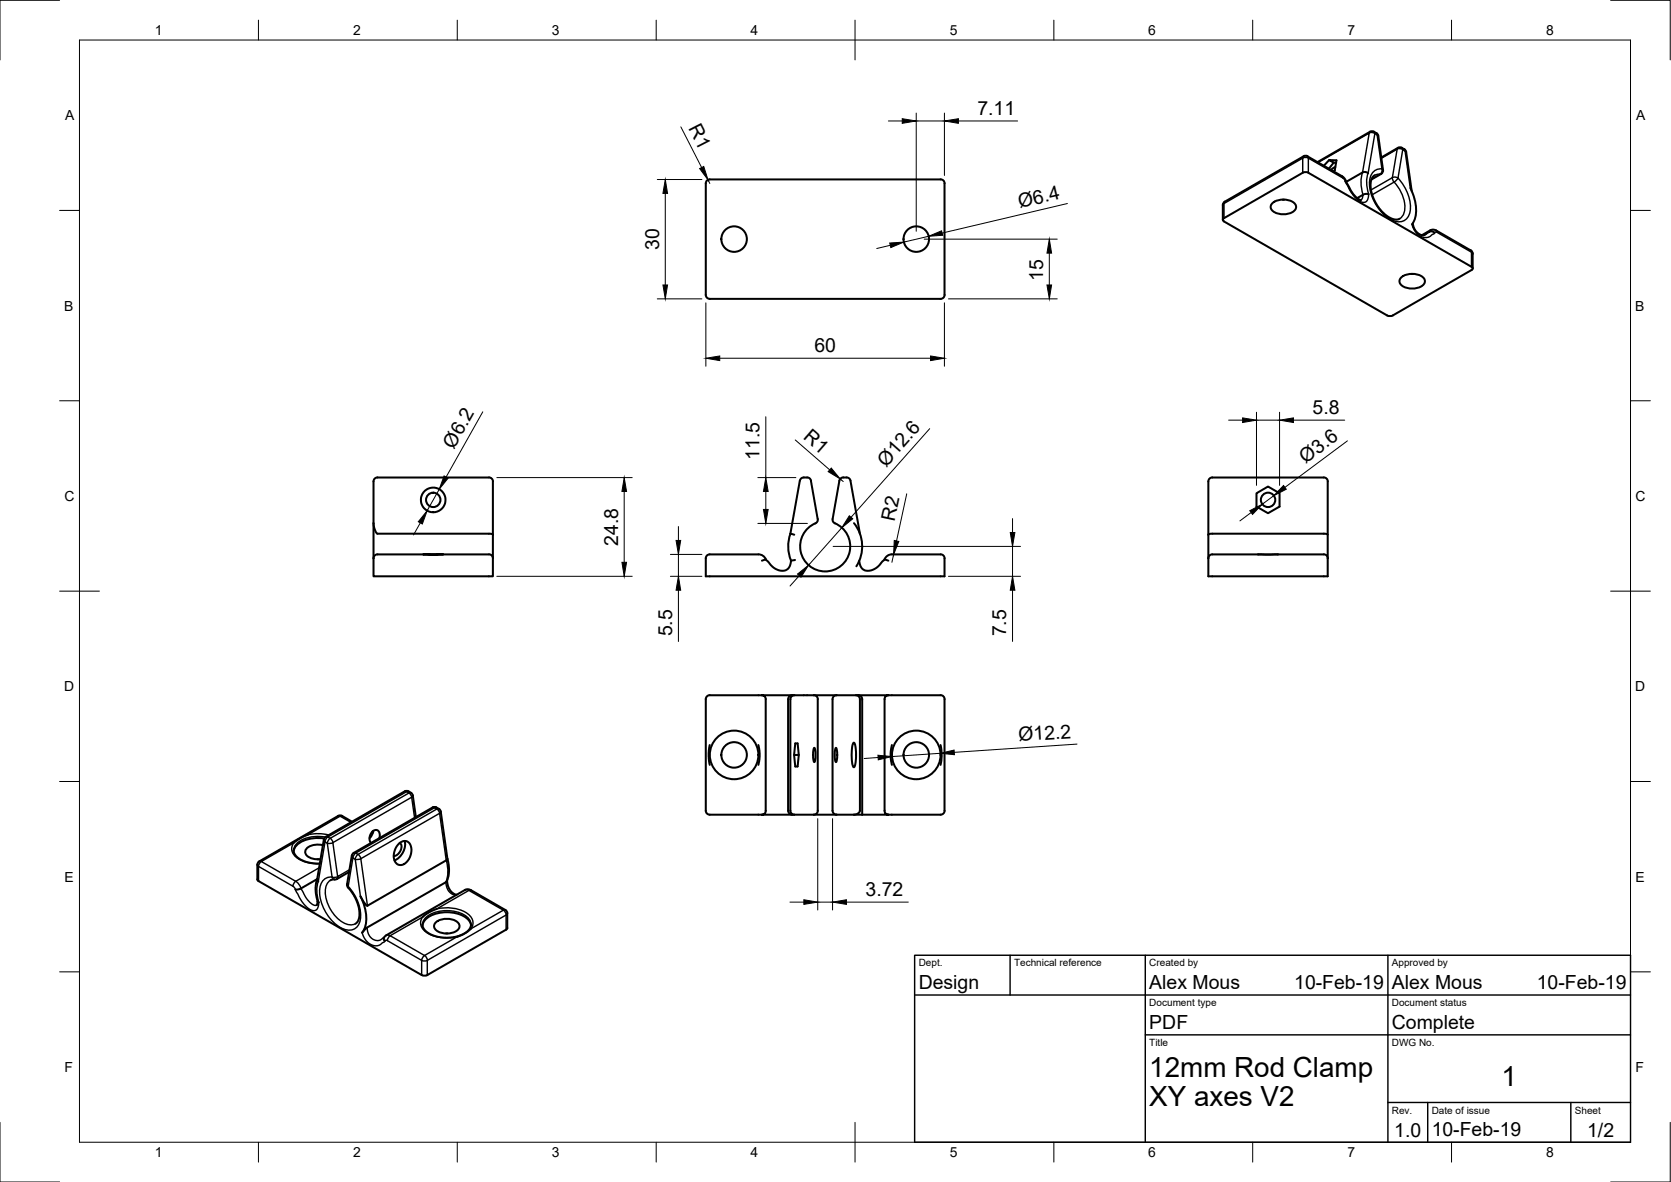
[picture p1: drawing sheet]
<svg xmlns="http://www.w3.org/2000/svg" width="420mm" height="297mm" viewBox="0 0 420 297" stroke-linecap="round" stroke-linejoin="round" font-family="sans-serif">
<!-- layer: Visible -->
<g fill="none" stroke="#000" stroke-width=".51">
<path d="M346.1 33.5l-.9-.5-.7 .1-13.2 7.6M346.1 33.4l.5 .8 1.1 8.5M352.5 37.2a1.39 1.39 0 0 1 1.1 1l1.4 9.9M352.5 37.1l-.5-.1-.5 .1-4.2 2.5M177.8 45.4l.7-.3h58a.97 .97 0 0 1 1 1v28a1.01 1.01 0 0 1-1 1h-58a1.01 1.01 0 0 1-1-1v-28zM320 51a4.4 4.4 0 0 1 5.7 .4 1.58 1.58 0 0 1-1.3 2.2 4.3 4.3 0 0 1-4.7-1 1.21 1.21 0 0 1 .3-1.6zM322.5 50.2h.4M327.6 43.4l-19.8 11.4-.3 .2v.4l41.6 24 1.1-.1 20-11.6v-.5l-.2-.2-41-23.6M327.6 43.4l.7-.2 .7 .2M334.1 42.4l1.2-1.5-1.1-.7 1.8 .1-.4 2.5-.3 .3M334.2 40.2l-1.3 1.4M335.3 40.9h.6"/>
<path d="M335.8 42l-1.1 .7M338.3 45.6l.2 .1M338.5 45.7l-.9-1.3-8.8-5.1-.8-.1-20.2 11.6-.3 .7v3.7M338.5 45.7l1.7 3 1.2 1.2 .8 .4M344 43.5a1.35 1.35 0 0 0-1.4-.2l-4.1 2.4M344.1 48.8h-1.1l-1.8 1M345.6 44.1l-.8 .9-.2 1.8 .5 2.4 .9 1.9 1.3 1.9 1.5 1.3 2 .9 1.1-.2M347.8 42.7l-.3 .8-2.7 1.6M354.6 47.3a10.2 10.2 0 0 1 .8 8.4l-.4 .7M355.2 56.1l.7 1.9 1 .9 1 .2 1.5-.8M357.6 59.1l2-1.2a1.48 1.48 0 0 1 1.5 0l8.7 5 .4 .4 .1 .5M358.8 58.6l-.9 .5"/>
<path d="M359.3 58.3a1.21 1.21 0 0 1 1.4 .2M359.3 58.3l-.1 .1M352.4 69.7a4.4 4.4 0 0 1 5.7 .4 1.58 1.58 0 0 1-1.3 2.1 4.3 4.3 0 0 1-4.8-.9 1.21 1.21 0 0 1 .4-1.6zM354.9 68.8h.4M370.3 63.8v3.7M93.9 131.5l.4 1.7 .6 .9h28.3l.7 .3M93.9 131.5v8.8M93.9 131.5v-10.5a.97 .97 0 0 1 1-1h28a1.01 1.01 0 0 1 1.1 1l-.1 13.4M106.4 139.3h5zM106.4 139.3h-11.5a1.01 1.01 0 0 0-1 1M111.4 139.3h11.5a1.01 1.01 0 0 1 1.1 1M123.9 134.4v10.4h-30v-4.5"/>
<path d="M198.8 134.1a9.3 9.3 0 0 0 .1 6.8M205 131.5a.95 .95 0 0 0 .6-1.1l-1.7-9.6a1.58 1.58 0 0 0-1.4-.9 1.58 1.58 0 0 0-1.4 .9l-2.4 13.3 1 .3M209.4 130.4a.98 .98 0 0 0 .6 1.1 6.3 6.3 0 0 1 2.5 9.7 6.3 6.3 0 0 1-10 0 6.3 6.3 0 0 1 2.5-9.7M209.4 130.4l1.6-9.6a1.55 1.55 0 0 1 1.4-.9 1.55 1.55 0 0 1 1.5 .9l2.3 13.3M214.7 131.5a9.3 9.3 0 0 1 .6 10.8M303.8 134.4l.7-.3 29 .1 .3 .2v5.9M303.8 134.4v5.9M303.8 134.4v-13.4a1.01 1.01 0 0 1 1-1h28a.97 .97 0 0 1 1.1 1l-.1 13.4M315.9 124l2.9-1.7 2.9 1.7v3.3l-2.9 1.7-2.9-1.7zM192.5 140.6l1.7 1.8 .7 .5a2.3 2.3 0 0 0 2.4 .5 2.3 2.3 0 0 0 1.5-1.9 .75 .75 0 0 1 1-.8h.1M192.5 140.6l-.9 .3M192.6 140.6a1.95 1.95 0 0 0-1.9-1.3h-12.2a1.01 1.01 0 0 0-1 1v4.5h60v-4.5a.97 .97 0 0 0-1-1h-12.2a1.93 1.93 0 0 0-1.9 1.3"/>
<path d="M222.4 140.6l1 .3M222.4 140.6l-1.6 1.8-.8 .5a2.3 2.3 0 0 1-2.3 .5 2.3 2.3 0 0 1-1.5-1.9l-.1-.6M303.8 140.3a.97 .97 0 0 1 1-1h28a.97 .97 0 0 1 1.1 1M303.8 140.3v4.5h30v-4.5M191.6 174.7h-13.1a1.01 1.01 0 0 0-1 1v28a1.01 1.01 0 0 0 1 1h13.1M198.2 175.7v28M199.2 174.7h-7.6a.98 .98 0 0 1 .9 1v28a.98 .98 0 0 1-.9 1h7.6M199.2 174.7h.5M199.2 174.7a1.01 1.01 0 0 0-1 1M199.7 174.7a1.01 1.01 0 0 0-1 1v28a1.01 1.01 0 0 0 1 1M199.7 174.7h4.9M204.6 174.7h5.7"/>
<path d="M204.6 174.7a1.01 1.01 0 0 1 1 1v28a.97 .97 0 0 1-1 1M210.3 174.7h4.9M210.3 174.7a1.01 1.01 0 0 0-1 1v28a1.01 1.01 0 0 0 1 1M215.2 174.7a1.01 1.01 0 0 1 1 1v28l-.5 .7-1 .3M215.2 174.7h.6M215.8 174.7h7.6a.98 .98 0 0 0-1 1v28a.98 .98 0 0 0 1 1h-6.6M215.8 174.7a1.01 1.01 0 0 1 1 1v29M223.4 174.7h13.1a.97 .97 0 0 1 1 1v28a1.01 1.01 0 0 1-1 1h-13.1M101.7 198.9l-19.8 11.4-.5 .7M102.7 198.9a1.39 1.39 0 0 1 1.1 1l.8 5.4M102.7 198.9l-.5-.2-.5 .2M178.5 187.2a11.5 11.5 0 0 0 0 5"/>
<path d="M190.7 187.2a10 10 0 0 1 0 5M199.7 189.7l.3-2.9h.6l.3 2.9-.3 2.9h-.6l-.3-2.9h1.2M204.7 188v-.1a5.2 5.2 0 0 1 0 3.6l-.3-1.8zM210.1 187.9a4.3 4.3 0 0 1 0 3.6l-.2-1.3v-1.3zM214.6 186.7l.1-.1a6.7 6.7 0 0 1 .5 4.6l-.4 1.6a1.8 1.8 0 0 1-.6-1.9v-2.4zM224.3 187.2a10 10 0 0 0 0 5M236.5 187.2a11.5 11.5 0 0 1 0 5M73.8 213.7l.1 .6 .5 .8 1.4 1 2.2 .7 2.4 .2M77.4 209.8l-2.2 1-1.3 1M79.7 215.9h.4M81.2 212.4a4.1 4.1 0 0 0-4.3 1.1 1.53 1.53 0 0 0 1.2 2.1l1.2 .3h1.3M81.4 211l-1.6 9.9 .2 .6"/>
<path d="M81.5 210.7a7.6 7.6 0 0 0-7.4 2.3l-.3 .9M86 205l2.5 1.5M86 205l-.5-.1-.5 .1-20 11.6-.3 .7v3.8l41.3 23.9 .8 .2 .7-.2M87.8 219.1l-3.3 1.9-1.4 .2M93.6 209l.2 .1M93.9 208.8l-.4 1.2-.6 .6M95.4 210.6a1.25 1.25 0 0 0 0-1.4 1.25 1.25 0 0 0-1.3-.5 2.24 2.24 0 0 0-.8 3.1M100.3 212a1.78 1.78 0 0 1 2.2-.5 1.78 1.78 0 0 1 1 2 3.6 3.6 0 0 1-2.9 3.9 2.35 2.35 0 0 1-1.5-3.3l.4-1zM100.5 211.9a1.61 1.61 0 0 1 0 2.3 1.76 1.76 0 0 1-1.5 .9M101.7 211.3a4.4 4.4 0 0 1-2.5 4.9M110.3 203.3l-.8-.5-.7 .1-20.1 11.6-.2 .5-1.2 7.5 2 3 1 2.8v2.4l-.3 .9-.6 .5M110.3 203.3l.5 .7 1.6 12-20 11.6-.7-.6-1.1-1.7"/>
<path d="M112.5 215.8l.4 2.5-.1 1.9a1.8 1.8 0 0 1-.7 1.5l-19.8 11.4-1.2 1.3a7.7 7.7 0 0 0 .4-7l-.8-2.1M198.2 203.7a1.01 1.01 0 0 0 1 1M199.2 204.7h.5M199.7 204.7h4.9M204.6 204.7h5.7M210.3 204.7h4.4M214.7 204.7h2.1M79.7 220.9l-4.1 2.4-1.3 .2M79.8 220.8l-.4 1.8 .1 2.2a2.48 2.48 0 0 0 .7 2M79.9 226.5l-.3 1M106.2 232.4a4.3 4.3 0 0 0 3.7 3l2.3 .3 1.7-.2 2-.5 1.6-.9a2.45 2.45 0 0 0 .9-1.7M106.2 232.5a4 4 0 0 1 3.2-2.8 8.5 8.5 0 0 1 8.6 1.7l.4 1.1"/>
<path d="M109.6 231.8a4.4 4.4 0 0 1 5.8 .3 1.58 1.58 0 0 1-1.4 2.2 4.3 4.3 0 0 1-4.7-1 1.21 1.21 0 0 1 .3-1.5zM109.8 228.4a9.8 9.8 0 0 0-3.6 2.1M112.2 234.6h.3M112.4 221.3l.3 1.4 .5 1.1 .7 .7 .9 .4M118.4 233.4a9.2 9.2 0 0 1-3.5 2M127.3 233.6l-19.9 11.4M127.6 229.5v3.7l-.3 .4M127.6 229.5l-.2-.5-.3-.3-8.7-5a1.55 1.55 0 0 0-1.5 0l-19.8 11.4a.83 .83 0 0 0-.3 1.4"/>
<circle cx="184.6" cy="60.1" r="3.2"/>
<circle cx="230.4" cy="60.1" r="3.2"/>
<circle cx="108.9" cy="125.6" r="3.1"/>
<circle cx="108.9" cy="125.6" r="1.81"/>
<circle cx="318.8" cy="125.6" r="1.81"/>
<circle cx="184.6" cy="189.7" r="6.1"/>
<circle cx="184.6" cy="189.7" r="3.2"/>
<circle cx="230.4" cy="189.7" r="6.1"/>
<circle cx="230.4" cy="189.7" r="3.2"/>
</g>
<!-- layer: Visible Narrow -->
<g fill="none" stroke="#000" stroke-width=".36">
<path d="M327.6 39.7l-19.8 11.4v3.7M327.6 39.7v3.7M327.8 39.3l-.2 .4M328.8 39.3l.2 .4-.7-.2-.7 .2M344.5 33.1l-.2 .3a1.38 1.38 0 0 1 1.4 .2M345.5 33.1l.2 .5M345.7 33.6l-1.7 9.9a8.1 8.1 0 0 0 .1 5.3M345.7 33.6l.6 .3 1.2 8.5M346.1 33.4l.5 .8M351.3 37.5l-4 2.3M351.3 37.5l-1.2 7.1-5.4 3.1M351.3 37.5a1.38 1.38 0 0 1 1.4 .1"/>
<path d="M351.5 37.1l-.2 .4M352.5 37.1l.2 .5M352.7 37.6l.6 .4M352.7 37.6l-1.2 7.2M353.1 37.5l.2 .4M353.3 38l1.3 9.3M353.3 37.9l.3 .3M308 50.7l-.5 .8M329 43.4v-3.7l8.6 5M331.4 40.8l12.9-7.3-1.7 9.8a10.6 10.6 0 0 0 .1 5.9l-.1 .6-.4 .5M337.4 44.3l.2 .4M337.6 44.7l.6 .6 1.3 2.7 1 1.4a2.56 2.56 0 0 0 3.1 1.2l.3-.6 .2-1.2"/>
<path d="M347 43.8l-2.1 1.2M347.1 43.8l-1.4 .2M347.3 43.7l-.3 .1M347.5 42.4a1.19 1.19 0 0 1-.5 1.4M347.5 42.4l.3 .3M347.5 42.4a2.88 2.88 0 0 0-3.1 3.1 11 11 0 0 0 5.9 9.9 2.99 2.99 0 0 0 4.3-3 11.1 11.1 0 0 0-3.1-7.6M350.5 45.8l-5.5 3.1M350.5 45.8a8.6 8.6 0 0 1 2.5 7.9l-1.1 1.3M351.5 44.8a1.39 1.39 0 0 0-1.4-.2l.1 .6 .3 .6M351.5 44.8l-1 1M355 56.4l.9 1.9 1.1 1 .7 .3 1.3 .1 1.5-.9 .4-.5 .5 .1M359.7 57.9l-.4 .4"/>
<path d="M361.2 57.9l.2 .5M361.4 58.4l8.6 5v3.6M369.8 62.9l.5 .9M101.7 198.9h1M103.3 199.2l-.5 .1 .5 .4 .2 .6M103.8 199.9l-.3 .5M64.7 217.3l.3 .4M65 217.7l8.6 5M65 217.7v3.7M65.2 216.4l.5 .1-.5 .5-.2 .7M80.2 218.1l-5.8 3.4M80.4 217.1a7.7 7.7 0 0 1-6.7-2.6 2.34 2.34 0 0 1 .2-2.7l-8.2 4.7 8.7 5"/>
<path d="M81.4 211l.3 .6M81.7 211.6l-1.7 9.9a8.1 8.1 0 0 0 .2 5.3 1.7 1.7 0 0 1-1.3 2.1 7.2 7.2 0 0 1-4.2-4.5l-.8-1.6a.93 .93 0 0 1 .5-1.3M81.7 211.6l.6 .3M81.8 210.4a8.2 8.2 0 0 0-7.5 1.9l-.5 1.4M81.9 210.3h.5M82.3 211.9l1.2 8.5M82.3 211.9l.2-.7 .5-.5 .5 .4 .2 .7-.7 .2-.7-.1M82.4 210.3l19.8-11.3 .6 .3-19.8 11.4zM82.4 210.3l-.5 .6-.2 .7M85 205h1M88.2 206.7l-2.7-1.6-8.1 4.7 2.3-.3 3 .3M88.5 215l.3 .6"/>
<path d="M88.7 215.6l.6 .3M88.7 215.6l-1.2 7.2M89 214.3l.5 .1M89.3 215.9l1.3 9.4M89.5 214.4l.5 .3M89.5 214.4l-.5 .5-.3 .7M90 214.7l-.5 .5-.2 .7M90 214.7l.5 .5 .2 .6M90.7 215.8l19.8-11.4 1.7 11.8a9.1 9.1 0 0 1-.1 5.7 2.98 2.98 0 0 0 2.5 3.1M90.7 215.8l1.7 11.8M90.7 215.8l-.7 .2-.7-.1M103.5 200.3l-19.8 11.5 1.2 8.5 3-1.7"/>
<path d="M103.5 200.3l.7 5.2M108.7 202.9l.6 .1M109.2 203l-19.7 11.4M109.2 203l.6 .3M109.8 202.9l-.5 .1M109.8 203.3l-19.8 11.4M109.8 203.3l.5 .5 .2 .6 .3-.4M110.3 203.3h-.5M74.4 221.5a3.6 3.6 0 0 1 1.3 1.9l.6 1a4.3 4.3 0 0 0 3.1 3.1h.2M83.1 221.2a3.9 3.9 0 0 0-1.2 4.3 9.3 9.3 0 0 0 5.5 6.8l1.4 .1 .6-.3M83.5 220.4a2.88 2.88 0 0 0-3.1 3.1 11 11 0 0 0 5.9 9.9 2.98 2.98 0 0 0 4.4-3 11.2 11.2 0 0 0-3.2-7.7M83.5 220.4l.7 .1 .7-.2-.2 .6"/>
<path d="M83.5 220.4l.6 .6M87.3 222.2l.2 .6M87.5 222.8v.2M91.1 234.4l.8 1.8 1.5 1.2 1 .3 .8-.1 1.9-1.3 8.9 5M92.3 233.1l.3 1.6 .4 .7 .7 .6 .8 .3 .7 .1 1.4-.9M97.1 235.1l.5-.1 .5 .2M98.1 235.1l8.2-4.6a2.76 2.76 0 0 0 1.4 4.1 10.3 10.3 0 0 0 7.2 .8M98.1 235.1l8.6 5M98.1 235.1l-.5 .6-.2 .7M106.2 232.3a3.7 3.7 0 0 1 3.1-3 9.1 9.1 0 0 1 8.3 1.3l.8 1.1v.6M109.8 228.4a9.5 9.5 0 0 1 8.4 1.7 2.41 2.41 0 0 1 .2 3.3l8.2-4.7-8.7-4.9-8.1 4.6M114.9 235.4l-8.2 4.7"/>
<path d="M116.9 223.6l1.5 .1M127.1 228.7h-.5l.5 .5 .2 .7 .3-.4M127.3 233.6v-3.7l-19.9 11.4v3.7M106 241.3v3.7M106.8 240.1l-.5 .5-.3 .7M106.8 240.1l.5 .5 .2 .7-.7 .2-.8-.2"/>
</g>
<!-- layer: Border -->
<g fill="none" stroke="#000" stroke-width=".25">
<path d="M15 .1h-15v15M20 10.1h390v276.9h-390zM65 5.1v5M115 5.1v5M165 5.1v5M215 5.1v10M265 5.1v5M315 5.1v5M365 5.1v5M405 .1h15v15M15 52.9h5M410 52.9h5"/>
<path d="M15 100.7h5M410 100.7h5M15 148.6h10M405 148.6h10M15 196.4h5M410 196.4h5M15 244.2h5M410 244.2h5M0 282.1v14.9h15M65 287v5M115 287v5M165 287v5"/>
<path d="M215 282.1v9.9M265 287v5M315 287v5M365 287v5M420 282.1v14.9h-15"/>
</g>
<!-- layer: TitleBlock -->
<path d="M230 240.1h180v46.9h-180zM230 250h180M254 240.1v9.9M288 240.1v46.9M349 240.1v46.9M288 260.1h122M349 277.1h61M359 277.1v9.9M395 277.1v9.9" fill="none" stroke="#000" stroke-width=".36"/>
<!-- layer: Dimensions -->
<g fill="none" stroke="#000" stroke-width=".25">
<path d="M171.2 31.9l5.2 10.2M223.4 30.4h3.5M230.4 28.4v29.7M230.4 30.4h7.1M237.5 28.4v15.7M241 30.4h14.9M165.3 45.1h11.2M167.3 48.6v23M178 45.2l.5 .9M233.5 59.4l-6.2 1.4M268.4 51.1l-31.5 7.5M165.3 75.1h11.2"/>
<path d="M177.5 76.1v15.9M223.9 61.6l-3.4 .8M232.4 60.1h33.4M237.5 76.1v15.9M238.5 75.1h27.3M263.8 63.6v8M181 90h53M121.4 103.5l-9.2 16.4M192.6 104.7v15.3M200 110.6l8.6 7.5M233.8 107.7l-19.8 22.3M308.9 105.6h3.5"/>
<path d="M315.9 103.6v18.4M315.9 105.6h5.8M321.7 103.6v18.4M325.2 105.6h12.9M338.8 110.8l-15.7 11.7M105.7 131.4l-1.7 3M110.4 122.9l-3 5.4M124.9 120h34.1M157 123.5v17.8M168.6 139.3h7.9M170.6 132.3v3.5M170.6 139.3v5.5"/>
<path d="M190.6 120h9.5M190.6 131.5h12.4M192.6 123.5v4.5M209.5 137.3h47.1M211.3 120.4l.7 .6M211.7 132.6l-8.4 9.4M224.7 139.4l-.4 1.9M228 124.1l-2.6 11.8M254.6 130.3v3.5M254.6 137.3v7.5M314.6 128.8l-2.8 2.1M320.3 124.6l-2.9 2.1"/>
<path d="M124.9 144.8h34.1M168.6 144.8h7.9M170.6 148.3v12.9M201 144.7l-2.4 2.6M238.5 144.8h18.1M254.6 148.3v12.9M220.8 190.4l-3.5 .2M236.5 189.3l-12.2 .8M270.8 187l-30.9 2.1M205.6 205.7v23M209.3 205.7v23M198.6 226.7h3.5"/>
<path d="M205.6 226.7h3.7M212.8 226.7h15.6"/>
</g>
<g fill="#000" stroke="#000" stroke-width=".25">
<path d="M226.9 29.8l3.5 .6-3.5 .6zM237.5 30.4l3.5-.6v1.2zM167.3 45.1l.6 3.5h-1.2zM175.9 42.4l1.1-.6 1 3.4zM233.5 59.4l3.2-1.4 .3 1.1zM166.7 71.6h1.2l-.6 3.5zM223.7 61.1l3.6-.3-3.3 1.4zM263.8 60.1l.6 3.5h-1.2zM263.2 71.6h1.2l-.6 3.5zM177.5 90l3.5-.5v1.1zM234 89.5l3.5 .5-3.5 .6zM111.7 119.6l1 .6-2.3 2.7z"/>
<path d="M209 117.6l2.3 2.8-3.1-1.9zM312.4 105l3.5 .6-3.5 .6zM321.7 105.6l3.5-.6v1.2zM107.4 128.3l-1.2 3.4-1-.6zM157 120l.5 3.5h-1.1zM170 135.8h1.2l-.6 3.5zM192 128h1.1l-.5 3.5zM192.6 120l.5 3.5h-1.1zM213.6 129.6l.8 .8-2.7 2.2zM224.9 135.8l1.1 .3-1.3 3.3zM254 133.8h1.2l-.6 3.5zM314.2 128.3l3.2-1.6-2.5 2.6z"/>
<path d="M322.7 122l.7 .9-3.1 1.7zM156.4 141.3h1.1l-.5 3.5zM170.6 144.8l.6 3.5h-1.2zM200.5 144.3l2.8-2.3-1.9 3zM254.6 144.8l.6 3.5h-1.2zM220.7 189.8l3.6 .3-3.5 .9zM236.5 189.3l3.4-.8 .1 1.2zM202.1 226.1l3.5 .6-3.5 .6zM209.3 226.7l3.5-.6v1.2z"/>
</g>
<g font-size="7">
<text x="289" y="270.6">12mm Rod Clamp</text>
<text x="377.5" y="273">1</text>
<text x="289" y="278.1">XY axes V2</text>
</g>
<g font-size="4.9">
<text x="245.7" y="28.9">7.11</text>
<text x="173" y="32.2" transform="rotate(63 173 32.2)">R1</text>
<text x="256.5" y="52.3" transform="rotate(-13 256.5 52.3)">Ø6.4</text>
<text x="165.7" y="62.8" transform="rotate(-90 165.7 62.8)">30</text>
<text x="262.3" y="70.5" transform="rotate(-90 262.3 70.5)">15</text>
<text x="204.8" y="88.5">60</text>
<text x="330" y="104">5.8</text>
<text x="114.2" y="113" transform="rotate(-61 114.2 113)">Ø6.2</text>
<text x="201.8" y="110.2" transform="rotate(41 201.8 110.2)">R1</text>
<text x="191" y="115.6" transform="rotate(-90 191 115.6)">11.5</text>
<text x="222.8" y="117.5" transform="rotate(-48 222.8 117.5)">Ø12.6</text>
<text x="328.3" y="116.6" transform="rotate(-37 328.3 116.6)">Ø3.6</text>
<text x="224.9" y="131.1" transform="rotate(-78 224.9 131.1)">R2</text>
<text x="155.4" y="137.1" transform="rotate(-90 155.4 137.1)">24.8</text>
<text x="169" y="159.9" transform="rotate(-90 169 159.9)">5.5</text>
<text x="253" y="159.9" transform="rotate(-90 253 159.9)">7.5</text>
<text x="256.2" y="186.3" transform="rotate(-4 256.2 186.3)">Ø12.2</text>
<text x="217.6" y="225.1">3.72</text>
<text x="231" y="248.5">Design</text>
<text x="289" y="248.5">Alex Mous</text>
<text x="325.4" y="248.5">10-Feb-19</text>
<text x="350" y="248.5">Alex Mous</text>
<text x="386.4" y="248.5">10-Feb-19</text>
<text x="289" y="258.6">PDF</text>
<text x="350" y="258.6">Complete</text>
<text x="350.6" y="285.7">1.0</text>
<text x="360" y="285.5">10-Feb-19</text>
<text x="399.1" y="285.7">1/2</text>
</g>
<g font-size="3.5">
<text x="39" y="8.8">1</text>
<text x="88.8" y="8.8">2</text>
<text x="138.8" y="8.8">3</text>
<text x="188.7" y="8.8">4</text>
<text x="238.8" y="8.8">5</text>
<text x="288.7" y="8.8">6</text>
<text x="338.8" y="8.8">7</text>
<text x="388.8" y="8.8">8</text>
<text x="16.4" y="30.2">A</text>
<text x="411.4" y="30.2">A</text>
<text x="16.2" y="78">B</text>
<text x="411.2" y="78">B</text>
<text x="16.2" y="125.9">C</text>
<text x="411.2" y="125.9">C</text>
<text x="16.2" y="173.7">D</text>
<text x="411.2" y="173.7">D</text>
<text x="16.2" y="221.6">E</text>
<text x="411.2" y="221.6">E</text>
<text x="16.2" y="269.4">F</text>
<text x="411.2" y="269.4">F</text>
<text x="39" y="290.8">1</text>
<text x="88.8" y="290.8">2</text>
<text x="138.8" y="290.8">3</text>
<text x="188.7" y="290.8">4</text>
<text x="238.8" y="290.8">5</text>
<text x="288.7" y="290.8">6</text>
<text x="338.8" y="290.8">7</text>
<text x="388.8" y="290.8">8</text>
</g>
<g font-size="2.5">
<text x="231" y="242.9">Dept.</text>
<text x="255" y="242.9">Technical reference</text>
<text x="289" y="242.9">Created by</text>
<text x="350" y="242.9">Approved by</text>
<text x="289" y="252.8">Document type</text>
<text x="350" y="252.8">Document status</text>
<text x="289" y="262.9">Title</text>
<text x="350" y="262.9">DWG No.</text>
<text x="350" y="279.9">Rev.</text>
<text x="360" y="279.9">Date of issue</text>
<text x="396" y="279.9">Sheet</text>
</g>
</svg>
